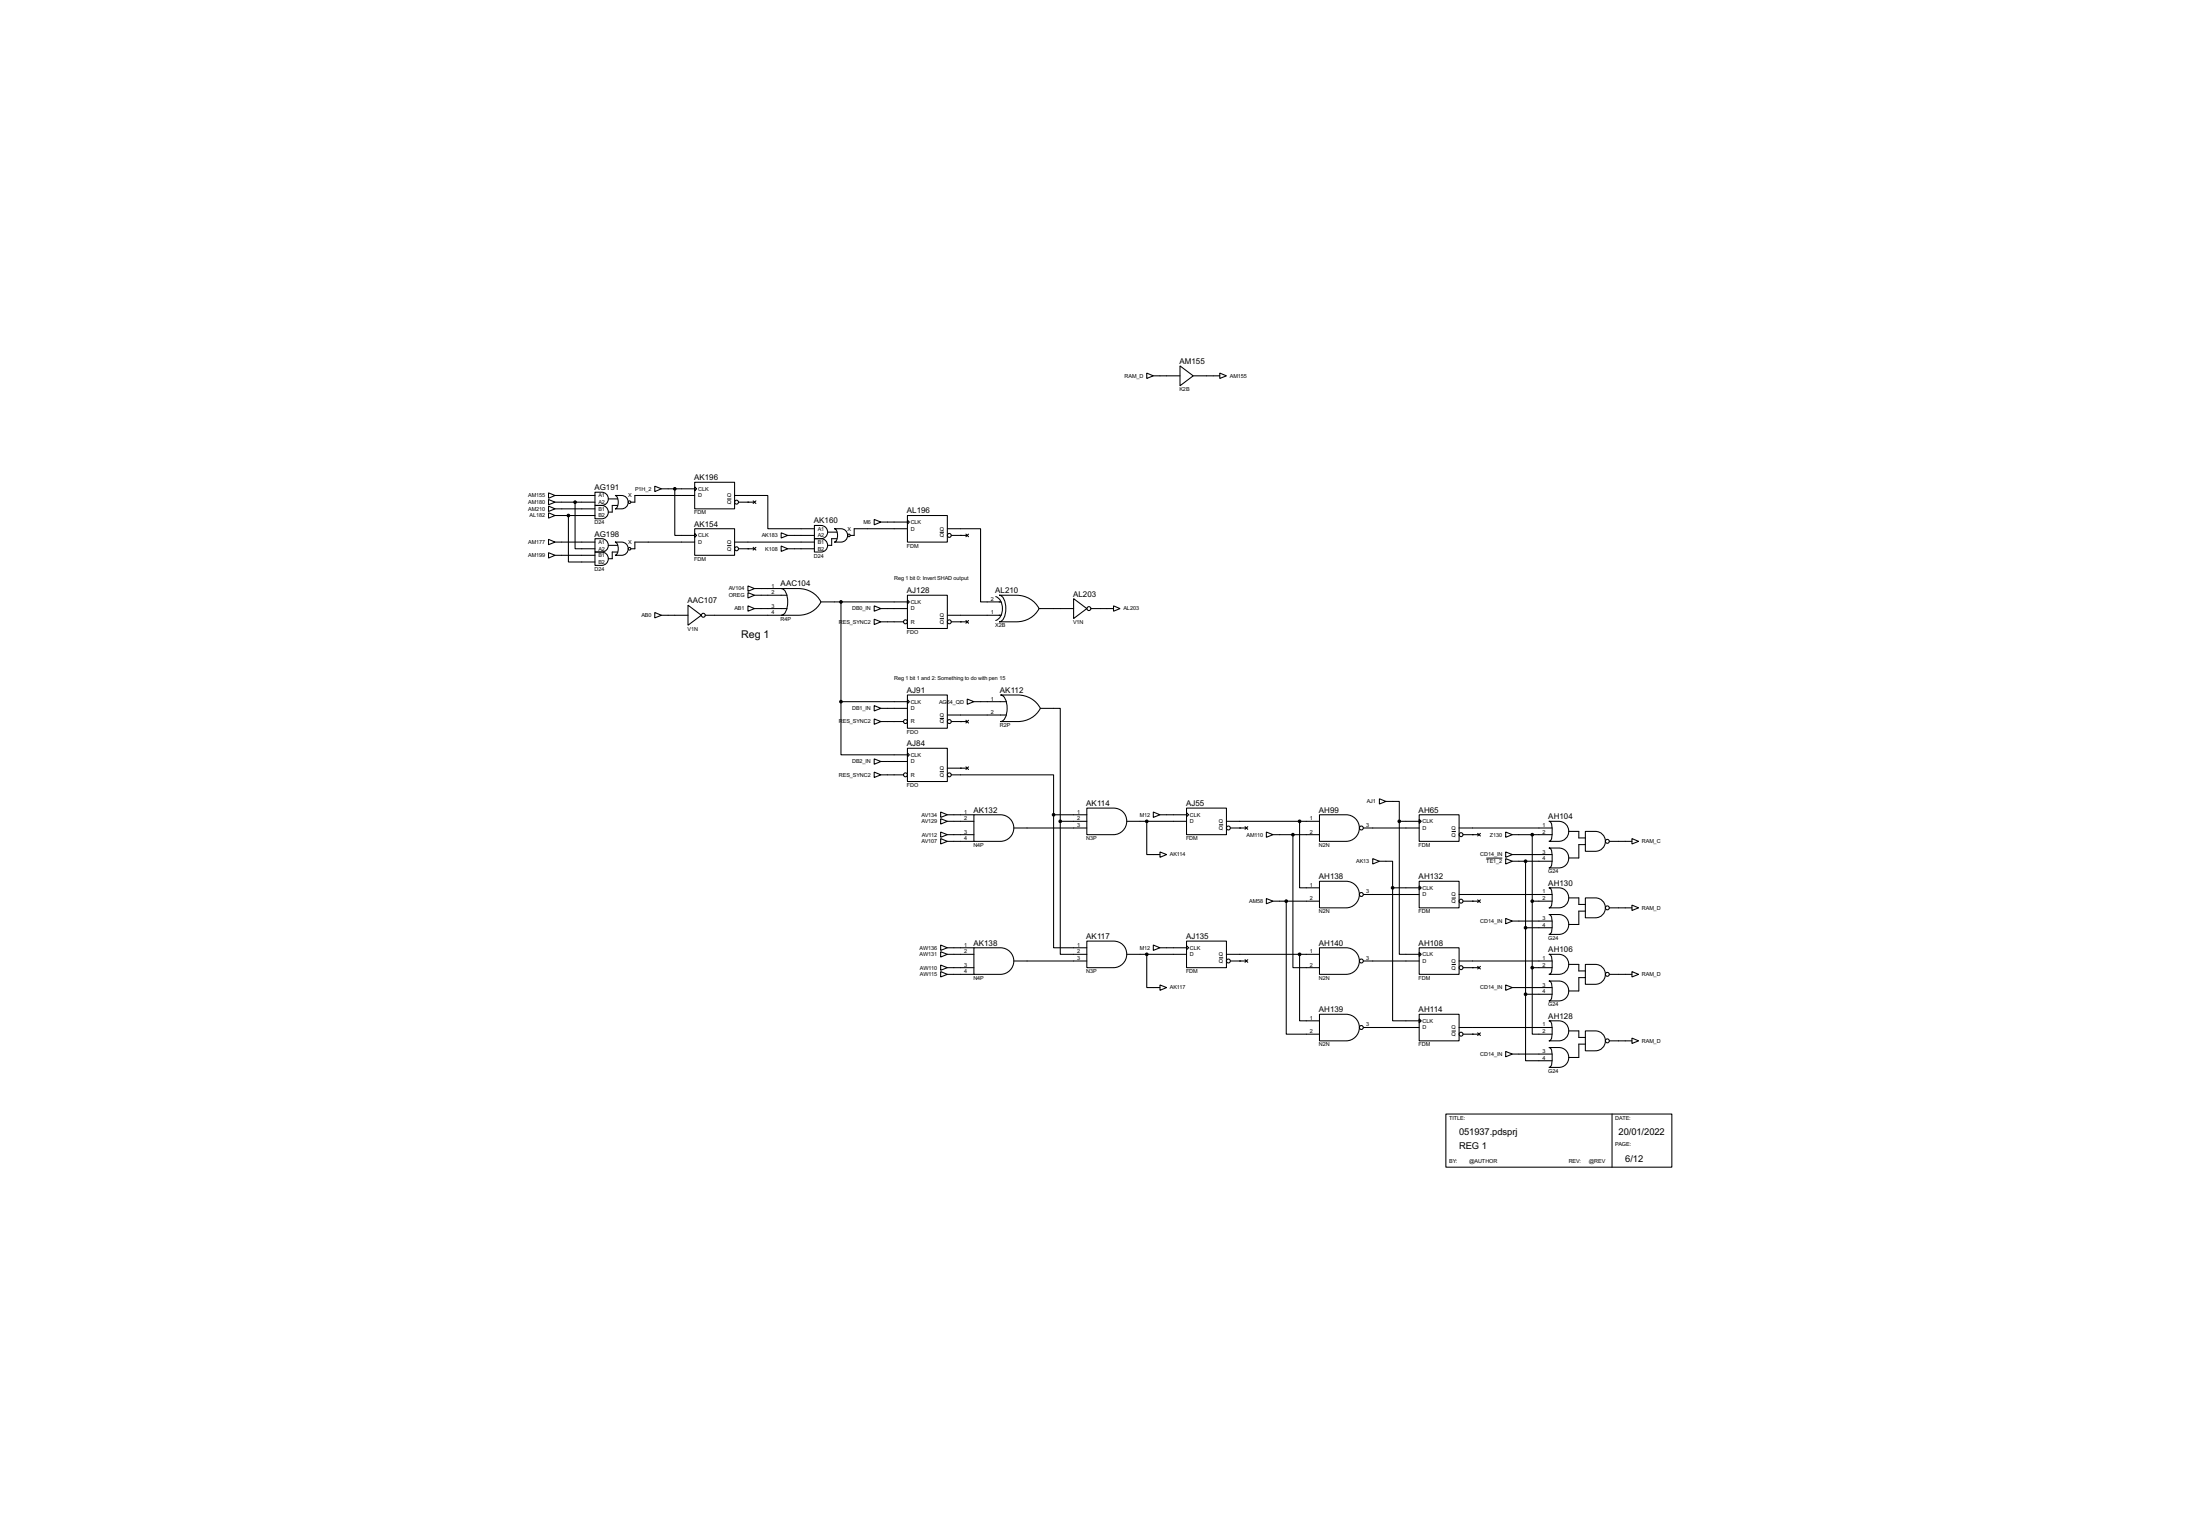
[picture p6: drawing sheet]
<svg xmlns="http://www.w3.org/2000/svg" width="841mm" height="587mm" viewBox="0 0 841 587" stroke-linecap="round" stroke-linejoin="round" font-family="sans-serif">
<g fill="none" stroke="#000" stroke-width=".4">
<path d="M450.9 139.8l5.1 3.8-5.1 3.8zM438.2 142.5l2.5 1.1-2.5 1zM440.7 143.6h10.2M456 143.6h10.1M466.1 142.5l2.6 1.1-2.6 1zM209.6 190.8l2.5 1-2.5 1zM209.6 193.3l2.5 1.1-2.5 1zM209.6 195.9l2.5 1-2.5 1zM209.6 188.3l2.5 1-2.5 1zM212.1 189.3h15.3M212.1 194.4h15.3M212.1 191.8h15.3"/>
<path d="M212.1 196.9h15.3M217.2 196.9v17.8h10.2M219.8 191.8v17.8h7.6M227.4 188a5.1 5.1 0 0 1 4.1 .5 2.53 2.53 0 0 1 .8 2.9 2.53 2.53 0 0 1-2.4 1.7h-2.5zM227.4 193.1a5 5 0 0 1 4.1 .5 2.55 2.55 0 0 1 .8 2.9 2.55 2.55 0 0 1-2.4 1.7h-2.5zM232.5 190.6h3.5M235 189.3a5.1 5.1 0 0 1 4.1 .5 2.56 2.56 0 0 1 .8 2.8 2.56 2.56 0 0 1-2.4 1.8h-2.5a3.2 3.2 0 0 0 .9-4.4zM236 193.1h-2v2.5h-1.5M250.2 185.7l2.6 1-2.6 1.1zM252.8 186.7h12.7M257.9 186.7v17.8h7.6M265.5 184.2h15.2v10.2h-15.2z"/>
<path d="M265.5 186l.7 .7-.7 .8zM265.5 189.3h-22.9v2.5h-1.5M280.7 189.3h12.7v12.7h17.8M282.2 191.8h6.1M287.8 191.3l1.1 1M288.9 191.3l-1.1 1M334.1 198.4l2.5 1-2.5 1.1zM336.6 199.4h10.2M346.8 196.9h15.2v10.2h-15.2zM346.8 198.7l.7 .7-.7 .8zM209.6 206l2.5 1.1-2.5 1zM209.6 211.1l2.5 1-2.5 1.1z"/>
<path d="M212.1 207.1h15.3M212.1 212.1h15.3M227.4 205.8a5 5 0 0 1 4.1 .5 2.55 2.55 0 0 1 .8 2.9 2.55 2.55 0 0 1-2.4 1.7h-2.5zM227.4 210.9a5.1 5.1 0 0 1 4.1 .5 2.57 2.57 0 0 1 .8 2.8 2.57 2.57 0 0 1-2.4 1.8h-2.5zM232.5 208.3h3.5M235 207.1a5.1 5.1 0 0 1 4.1 .5 2.53 2.53 0 0 1 .8 2.8 2.53 2.53 0 0 1-2.4 1.7h-2.5a3.1 3.1 0 0 0 .9-4.3zM236 210.9h-2v2.5h-1.5M265.5 202h15.2v10.1h-15.2zM265.5 203.8l.7 .7-.7 .8zM265.5 207.1h-22.9v2.5h-1.5M280.7 207.1h30.5M282.2 209.6h6.1"/>
<path d="M287.8 209.1l1.1 1M288.9 209.1l-1.1 1M298.5 203.5l2.5 1-2.5 1zM298.5 208.6l2.5 1-2.5 1zM301 204.5h10.2M301 209.6h10.2M311.2 200.7a5.1 5.1 0 0 1 4.1 .5 2.53 2.53 0 0 1 .8 2.9 2.53 2.53 0 0 1-2.4 1.7h-2.5zM311.2 205.8a5 5 0 0 1 4.1 .5 2.55 2.55 0 0 1 .8 2.9 2.55 2.55 0 0 1-2.4 1.7h-2.5zM316.3 203.3h3.5M318.8 202a5.1 5.1 0 0 1 4.1 .5 2.55 2.55 0 0 1 .9 2.8 2.55 2.55 0 0 1-2.4 1.8h-2.6a3.2 3.2 0 0 0 .9-4.4zM319.8 205.8h-2v2.5h-1.5M346.8 202h-20.4v2.5h-1.5"/>
<path d="M362 202h12.7v27.9h7.9M363.5 204.5h6.1M369.1 204l1 1M370.1 204l-1 1M250.2 234l2.6 1-2.6 1zM252.8 235h10.1M262.9 231.2l5.1 3.8-5.1 3.8zM269.5 235h29M285.8 223.8l2.5 1-2.5 1.1zM285.8 226.4l2.5 1-2.5 1zM285.8 231.4l2.5 1.1-2.5 1zM288.3 232.5h12.5"/>
<path d="M288.3 224.8h10.2M288.3 227.4h12.5M298.5 224.8h6.6a9.5 9.5 0 0 1 8.6 5.1 9.5 9.5 0 0 1-8.6 5.1h-6.6a3.2 3.2 0 0 0 2.3-3.1 7.9 7.9 0 0 0-1.3-6.7zM313.7 229.9h33.1M321.4 229.9v38.1M334.1 236.5l2.5 1-2.5 1.1zM334.1 231.4l2.5 1.1-2.5 1zM336.6 232.5h10.2M336.6 237.5h8.6M346.8 227.4h15.2v12.7h-15.2zM346.8 229.2l.7 .7-.7 .8zM362 235h20.6"/>
<path d="M363.5 237.5h6.1M369.1 237l1 1.1M370.1 237l-1 1.1M380.5 227.9a5.5 5.5 0 0 1 .6 8.9l-.6 .2M381.8 227.4h6.6a9.6 9.6 0 0 1 8.7 5.1 9.6 9.6 0 0 1-8.7 5h-6.6a3.2 3.2 0 0 0 2.4-3.1 7.7 7.7 0 0 0-1.4-6.6zM397.1 232.5h13.2M410.3 228.7l5 3.8-5 3.8zM416.9 232.5h8.6M425.5 231.4l2.5 1.1-2.5 1zM321.4 268v20.3h25.4M321.4 268h25.4M334.1 274.6l2.5 1-2.5 1.1z"/>
<path d="M334.1 269.5l2.5 1.1-2.5 1zM336.6 270.6h10.2M336.6 275.6h8.6M346.8 265.5h15.2v12.7h-15.2zM346.8 267.3l.7 .7-.7 .8zM362 273.1h22.6M363.5 275.6h6.1M369.1 275.1l1 1.1M369.6 267l2.6 1-2.6 1zM370.1 275.1l-1 1.1M372.2 268h12.4M382.3 265.5h6.6a9.6 9.6 0 0 1 8.7 5.1 9.6 9.6 0 0 1-8.7 5h-6.6a3.2 3.2 0 0 0 2.4-3.1 7.7 7.7 0 0 0-1.4-6.6z"/>
<path d="M397.6 270.6h7.6v43.1M334.1 294.9l2.5 1.1-2.5 1zM334.1 289.9l2.5 1-2.5 1zM336.6 290.9h10.2M336.6 296h8.6M346.8 285.8h15.2v12.7h-15.2zM346.8 287.6l.7 .7-.7 .8zM362 293.4h7.6M363.5 296h39.1v15.2M369.1 292.9l1 1M370.1 292.9l-1 1M359.5 310.2l2.5 1-2.5 1z"/>
<path d="M359.5 312.7l2.5 1-2.5 1.1zM359.5 317.8l2.5 1-2.5 1zM362 311.2h10.2M362 313.7h10.2M362 318.8h10.2M372.2 311.2h10.1a5.1 5.1 0 0 1 5.1 5.1 5.1 5.1 0 0 1-5.1 5.1h-10.1zM387.4 316.3h27.9M402.6 311.2v50.8h12.7M402.6 311.2h12.7M405.2 313.7v50.8h10.1M405.2 313.7h10.1M415.3 308.7h10.2a5.1 5.1 0 0 1 5.1 5 5.1 5.1 0 0 1-5.1 5.1h-10.2z"/>
<path d="M430.6 313.7h22.8M438.2 313.7v12.7h5.1M440.7 310.2l2.6 1-2.6 1zM443.3 311.2h10.1M453.4 308.7h15.3v10.1h-15.3zM453.4 310.4l.8 .8-.8 .8zM468.7 313.7h35.5M470.2 316.3h6.1M475.8 315.8l1 1M476.8 315.8l-1 1M483.9 317.8l2.6 1-2.6 1zM486.5 318.8h17.7"/>
<path d="M494.1 318.8v50.8h10.1M496.6 313.7v25.4h7.6M504.2 311.2h10.2a5.1 5.1 0 0 1 5.1 5.1 5.1 5.1 0 0 1-5.1 5.1h-10.2zM521 316.3h21.3M527.1 305.1l2.5 1-2.5 1zM529.6 306.1h5.1v7.6M534.7 313.7v50.8h7.6M534.7 313.7h7.6M542.3 311.2h15.3v10.2h-15.3zM542.3 313l.8 .7-.8 .8zM557.6 316.3h35.5M559.1 318.8h6.1"/>
<path d="M564.7 318.3l1 1M565.7 318.3l-1 1M575.4 317.8l2.5 1-2.5 1zM577.9 318.8h15.2M585.5 318.8v50.8M591.9 313.7h3.8a3.8 3.8 0 0 1 3.8 3.8 3.8 3.8 0 0 1-3.8 3.9h-3.8a2.91 2.91 0 0 0 1.2-3.4v-2.3a1.73 1.73 0 0 0-1.2-2zM599.5 317.6h3.8v2.5h2.5M605.8 317.6h3.9a3.8 3.8 0 0 1 3.8 3.8 3.8 3.8 0 0 1-3.8 3.8h-3.9zM359.5 320.3l2.5 1.1-2.5 1zM362 321.4h10.2M443.3 325.4l2.5 1-2.5 1.1zM504.2 336.6h10.2a5.1 5.1 0 0 1 5.1 5.1 5.1 5.1 0 0 1-5.1 5.1h-10.2z"/>
<path d="M524.6 328l2.5 1-2.5 1zM527.1 329h5.1v10.1M532.2 339.1v50.8h10.1M532.2 339.1h10.1M542.3 336.6h15.3v10.2h-15.3zM542.3 338.4l.8 .7-.8 .8zM575.4 325.4l2.5 1-2.5 1.1zM575.4 328l2.5 1-2.5 1zM577.9 326.4h15.2M577.9 329h15.2M583 329v50.8M591.9 323.9h3.8a3.8 3.8 0 0 1 3.8 3.8 3.8 3.8 0 0 1-3.8 3.8h-3.8a2.91 2.91 0 0 0 1.2-3.3v-2.4a1.7 1.7 0 0 0-1.2-1.9z"/>
<path d="M591.9 339.1h3.8a3.8 3.8 0 0 1 3.8 3.8 3.8 3.8 0 0 1-3.8 3.9h-3.8a2.91 2.91 0 0 0 1.2-3.4v-2.3a1.73 1.73 0 0 0-1.2-2zM605.8 322.6h-2.5v5.1h-3.8M615 321.4h8.6M623.6 320.3l2.6 1.1-2.6 1zM415.3 359.5h10.2a5.1 5.1 0 0 1 5.1 5 5.1 5.1 0 0 1-5.1 5.1h-10.2zM453.4 359.5h15.3v10.1h-15.3zM483.9 343.2l2.6 1-2.6 1zM486.5 344.2h17.7M491.5 344.2v50.8h12.7M521 341.7h21.3M557.6 341.7h35.5M559.1 344.2h6.1"/>
<path d="M564.7 343.7l1 1M565.7 343.7l-1 1M575.4 350.8l2.5 1-2.5 1.1zM577.9 351.8h15.2M583 354.4h10.1M585.5 344.2h7.6M591.9 349.3h3.8a3.8 3.8 0 0 1 3.8 3.8 3.8 3.8 0 0 1-3.8 3.8h-3.8a2.91 2.91 0 0 0 1.2-3.3v-2.4a1.7 1.7 0 0 0-1.2-1.9zM599.5 343h3.8v2.5h2.5M605.8 343h3.9a3.8 3.8 0 0 1 3.8 3.8 3.8 3.8 0 0 1-3.8 3.8h-3.9zM605.8 348h-2.5v5.1h-3.8M615 346.8h8.6M623.6 345.7l2.6 1.1-2.6 1z"/>
<path d="M359.5 361l2.5 1-2.5 1zM359.5 371.1l2.5 1.1-2.5 1zM359.5 363.5l2.5 1-2.5 1.1zM359.5 368.6l2.5 1-2.5 1zM362 372.2h10.2M362 364.5h10.2M362 362h10.2M362 369.6h10.2M372.2 362h10.1a5.1 5.1 0 0 1 5.1 5.1 5.1 5.1 0 0 1-5.1 5.1h-10.1zM387.4 367.1h27.9M430.6 364.5h22.8M438.2 364.5v12.7h5.1"/>
<path d="M440.7 361l2.6 1-2.6 1zM443.3 376.2l2.5 1-2.5 1.1zM443.3 362h10.1M453.4 361.2l.8 .8-.8 .8zM468.7 364.5h35.5M470.2 367.1h6.1M475.8 366.6l1 1M476.8 366.6l-1 1M496.6 364.5v25.4h7.6M504.2 362h10.2a5.1 5.1 0 0 1 5.1 5.1 5.1 5.1 0 0 1-5.1 5.1h-10.2zM521 367.1h21.3M542.3 362h15.3v10.2h-15.3z"/>
<path d="M542.3 363.8l.8 .7-.8 .8zM557.6 367.1h35.5M559.1 369.6h6.1M564.7 369.1l1 1M565.7 369.1l-1 1M575.4 376.2l2.5 1-2.5 1.1zM577.9 377.2h15.2M583 379.8v25.4h10.1M583 379.8h10.1M585.5 369.6v25.4h7.6M585.5 369.6h7.6M591.9 364.5h3.8a3.8 3.8 0 0 1 3.8 3.8 3.8 3.8 0 0 1-3.8 3.9h-3.8a2.91 2.91 0 0 0 1.2-3.4v-2.3a1.73 1.73 0 0 0-1.2-2z"/>
<path d="M591.9 374.7h3.8a3.8 3.8 0 0 1 3.8 3.8 3.8 3.8 0 0 1-3.8 3.8h-3.8a2.91 2.91 0 0 0 1.2-3.3v-2.4a1.7 1.7 0 0 0-1.2-1.9zM599.5 368.4h3.8v2.5h2.5M605.8 368.4h3.9a3.8 3.8 0 0 1 3.8 3.8 3.8 3.8 0 0 1-3.8 3.8h-3.9zM605.8 373.4h-2.5v5.1h-3.8M615 372.2h8.6M623.6 371.1l2.6 1.1-2.6 1zM504.2 387.4h10.2a5.1 5.1 0 0 1 5.1 5.1 5.1 5.1 0 0 1-5.1 5.1h-10.2zM521 392.5h21.3M542.3 387.4h15.3v10.2h-15.3zM542.3 389.2l.8 .7-.8 .8zM557.6 392.5h35.5M559.1 395h6.1"/>
<path d="M564.7 394.5l1 1M565.7 394.5l-1 1M591.9 389.9h3.8a3.8 3.8 0 0 1 3.8 3.8 3.8 3.8 0 0 1-3.8 3.9h-3.8a2.91 2.91 0 0 0 1.2-3.4v-2.3a1.73 1.73 0 0 0-1.2-2zM599.5 393.8h3.8v2.5h2.5M605.8 393.8h3.9a3.8 3.8 0 0 1 3.8 3.8 3.8 3.8 0 0 1-3.8 3.8h-3.9zM605.8 398.8h-2.5v5.1h-3.8M615 397.6h8.6M623.6 396.5l2.6 1.1-2.6 1zM575.4 401.6l2.5 1-2.5 1.1zM577.9 402.6h15.2M591.9 400.1h3.8a3.8 3.8 0 0 1 3.8 3.8 3.8 3.8 0 0 1-3.8 3.8h-3.8a2.91 2.91 0 0 0 1.2-3.3v-2.4a1.7 1.7 0 0 0-1.2-1.9zM552.5 425.5h86.4v20.3h-86.4z"/>
<path d="M616 425.5v20.3"/>
<circle cx="240.5" cy="191.8" r=".5"/>
<circle cx="281.4" cy="191.8" r=".75"/>
<circle cx="240.5" cy="209.6" r=".5"/>
<circle cx="281.4" cy="209.6" r=".75"/>
<circle cx="324.4" cy="204.5" r=".5"/>
<circle cx="362.7" cy="204.5" r=".75"/>
<circle cx="268.7" cy="235" r=".75"/>
<circle cx="346" cy="237.5" r=".75"/>
<circle cx="362.7" cy="237.5" r=".75"/>
<circle cx="416.1" cy="232.5" r=".75"/>
<circle cx="346" cy="275.6" r=".75"/>
<circle cx="362.7" cy="275.6" r=".75"/>
<circle cx="346" cy="296" r=".75"/>
<circle cx="362.7" cy="296" r=".75"/>
<circle cx="469.4" cy="316.3" r=".75"/>
<circle cx="520.2" cy="316.3" r=".75"/>
<circle cx="558.3" cy="318.8" r=".75"/>
<circle cx="614.2" cy="321.4" r=".75"/>
<circle cx="520.2" cy="341.7" r=".75"/>
<circle cx="558.3" cy="344.2" r=".75"/>
<circle cx="614.2" cy="346.8" r=".75"/>
<circle cx="469.4" cy="367.1" r=".75"/>
<circle cx="520.2" cy="367.1" r=".75"/>
<circle cx="558.3" cy="369.6" r=".75"/>
<circle cx="614.2" cy="372.2" r=".75"/>
<circle cx="520.2" cy="392.5" r=".75"/>
<circle cx="558.3" cy="395" r=".75"/>
<circle cx="614.2" cy="397.6" r=".75"/>
</g>
<g fill="#000">
<circle cx="285.8" cy="191.8" r=".2"/>
<circle cx="285.8" cy="209.6" r=".2"/>
<circle cx="367.1" cy="204.5" r=".2"/>
<circle cx="367.1" cy="237.5" r=".2"/>
<circle cx="367.1" cy="275.6" r=".2"/>
<circle cx="367.1" cy="293.4" r=".2"/>
<circle cx="473.8" cy="316.3" r=".2"/>
<circle cx="562.7" cy="318.8" r=".2"/>
<circle cx="562.7" cy="344.2" r=".2"/>
<circle cx="473.8" cy="367.1" r=".2"/>
<circle cx="562.7" cy="369.6" r=".2"/>
<circle cx="562.7" cy="395" r=".2"/>
</g>
<g fill="#000" stroke="#000" stroke-width=".4">
<circle cx="217.2" cy="196.9" r=".5"/>
<circle cx="219.7" cy="191.8" r=".5"/>
<circle cx="257.8" cy="186.7" r=".5"/>
<circle cx="321.3" cy="229.9" r=".5"/>
<circle cx="321.3" cy="268" r=".5"/>
<circle cx="402.6" cy="311.2" r=".5"/>
<circle cx="405.1" cy="313.7" r=".5"/>
<circle cx="438.2" cy="313.7" r=".5"/>
<circle cx="494" cy="318.8" r=".5"/>
<circle cx="496.6" cy="313.7" r=".5"/>
<circle cx="534.7" cy="313.7" r=".5"/>
<circle cx="585.5" cy="318.8" r=".5"/>
<circle cx="532.1" cy="339.1" r=".5"/>
<circle cx="582.9" cy="329" r=".5"/>
<circle cx="491.5" cy="344.2" r=".5"/>
<circle cx="582.9" cy="354.4" r=".5"/>
<circle cx="585.5" cy="344.2" r=".5"/>
<circle cx="438.2" cy="364.5" r=".5"/>
<circle cx="496.6" cy="364.5" r=".5"/>
<circle cx="582.9" cy="379.8" r=".5"/>
<circle cx="585.5" cy="369.6" r=".5"/>
</g>
<g fill="none" stroke="#000" stroke-width=".38">
<path d="M277.9 190.6h1.6M277.9 208.4h1.6M359.1 203.3h1.6M359.1 236.3h1.6M359.1 274.4h1.6M359.1 294.8h1.6M465.8 315.1h1.6M554.7 317.6h1.6M568 327.8h6.1M554.7 343h1.6M465.8 365.9h1.6M554.7 368.4h1.6"/>
<path d="M554.7 393.8h1.6"/>
</g>
<text font-size="4.6" x="283.3" y="243.7">Reg 1</text>
<g font-size="4">
<text x="557.6" y="433.6">051937.pdsprj</text>
<text x="618.5" y="433.6">20/01/2022</text>
<text x="557.6" y="438.7">REG 1</text>
<text x="621.1" y="443.8">6/12</text>
</g>
<g font-size="3.4">
<text x="450.7" y="139">AM155</text>
<text x="265.3" y="183.4">AK196</text>
<text x="227.2" y="187.2">AG191</text>
<text x="346.6" y="196.1">AL196</text>
<text x="265.3" y="201.1">AK154</text>
<text x="311" y="199.9">AK160</text>
<text x="227.2" y="205">AG198</text>
<text x="298.3" y="224">AAC104</text>
<text x="346.6" y="226.6">AJ128</text>
<text x="380.3" y="226.6">AL210</text>
<text x="410.1" y="227.9">AL203</text>
<text x="262.7" y="230.4">AAC107</text>
<text x="346.6" y="264.7">AJ91</text>
<text x="382.1" y="264.7">AK112</text>
<text x="346.6" y="285">AJ84</text>
<text x="372" y="310.4">AK132</text>
<text x="415.1" y="307.9">AK114</text>
<text x="453.2" y="307.9">AJ55</text>
<text x="504" y="310.4">AH99</text>
<text x="542.1" y="310.4">AH65</text>
<text x="591.7" y="312.9">AH104</text>
<text x="504" y="335.8">AH138</text>
<text x="542.1" y="335.8">AH132</text>
<text x="591.7" y="338.3">AH130</text>
<text x="415.1" y="358.7">AK117</text>
<text x="453.2" y="358.7">AJ135</text>
<text x="372" y="361.2">AK138</text>
<text x="504" y="361.2">AH140</text>
<text x="542.1" y="361.2">AH108</text>
<text x="591.7" y="363.7">AH106</text>
<text x="504" y="386.6">AH139</text>
<text x="542.1" y="386.6">AH114</text>
<text x="591.7" y="389.1">AH128</text>
</g>
<g font-size="2.4">
<text x="429.8" y="144.3">RAM_D</text>
<text x="450.7" y="149.5">K2B</text>
<text x="470" y="144.3">AM155</text>
<text x="201.9" y="189.9">AM155</text>
<text x="228.7" y="189.9">A1</text>
<text x="240" y="189.9">X</text>
<text x="242.7" y="187.4">P1H_2</text>
<text x="266.8" y="187.4">CLK</text>
<text x="266.8" y="189.9">D</text>
<text x="277.9" y="189.9">Q</text>
<text x="201.9" y="192.5">AM180</text>
<text x="201.9" y="195.1">AM210</text>
<text x="202.4" y="197.6">AL182</text>
<text x="228.7" y="195.1">B1</text>
<text x="228.7" y="197.6">B2</text>
<text x="228.7" y="192.5">A2</text>
<text x="265.3" y="196.5">FDM</text>
<text x="277.9" y="192.5">Q</text>
<text x="227.2" y="200.3">D24</text>
<text x="312.5" y="202.6">A1</text>
<text x="323.8" y="202.6">X</text>
<text x="330" y="200.1">M6</text>
<text x="348" y="200.1">CLK</text>
<text x="348" y="202.6">D</text>
<text x="359.1" y="202.6">Q</text>
<text x="201.9" y="207.8">AM177</text>
<text x="228.7" y="207.8">A1</text>
<text x="240" y="207.8">X</text>
<text x="266.8" y="205.2">CLK</text>
<text x="266.8" y="207.8">D</text>
<text x="277.9" y="207.8">Q</text>
<text x="291.1" y="205.2">AK183</text>
<text x="312.5" y="207.8">B1</text>
<text x="312.5" y="205.2">A2</text>
<text x="346.6" y="209.2">FDM</text>
<text x="359.1" y="205.2">Q</text>
<text x="201.9" y="212.8">AM199</text>
<text x="228.7" y="212.8">B1</text>
<text x="228.7" y="215.3">B2</text>
<text x="228.7" y="210.3">A2</text>
<text x="265.3" y="214.2">FDM</text>
<text x="277.9" y="210.3">Q</text>
<text x="292.4" y="210.3">K108</text>
<text x="311" y="213">D24</text>
<text x="312.5" y="210.3">B2</text>
<text x="227.2" y="218">D24</text>
<text x="341.7" y="221.7">Reg 1 bit 0: Invert SHAD output</text>
<text x="278.5" y="225.5">AV104</text>
<text x="294.8" y="224.4">1</text>
<text x="294.8" y="227">2</text>
<text x="278.5" y="228.1">OREG</text>
<text x="280.7" y="233.2">AB1</text>
<text x="294.8" y="232.1">3</text>
<text x="325.6" y="233.2">DB0_IN</text>
<text x="348" y="230.6">CLK</text>
<text x="348" y="233.2">D</text>
<text x="378.6" y="229.5">2</text>
<text x="429.3" y="233.2">AL203</text>
<text x="245.1" y="235.7">AB0</text>
<text x="294.8" y="234.6">4</text>
<text x="298.3" y="237.1">R4P</text>
<text x="320.6" y="238.2">RES_SYNC2</text>
<text x="348" y="238.2">R</text>
<text x="359.1" y="235.7">Q</text>
<text x="359.1" y="238.2">Q</text>
<text x="378.6" y="234.6">1</text>
<text x="380.3" y="239.6">X2B</text>
<text x="410.1" y="238.4">V1N</text>
<text x="262.7" y="240.9">V1N</text>
<text x="346.6" y="242.2">FDO</text>
<text x="341.7" y="259.8">Reg 1 bit 1 and 2: Something to do with pen 15</text>
<text x="348" y="268.7">CLK</text>
<text x="358.9" y="268.7">AG64_QD</text>
<text x="378.6" y="267.6">1</text>
<text x="325.6" y="271.3">DB1_IN</text>
<text x="348" y="271.3">D</text>
<text x="359.1" y="273.8">Q</text>
<text x="378.6" y="272.7">2</text>
<text x="320.6" y="276.3">RES_SYNC2</text>
<text x="346.6" y="280.3">FDO</text>
<text x="348" y="276.3">R</text>
<text x="359.1" y="276.3">Q</text>
<text x="382.1" y="277.7">R2P</text>
<text x="325.6" y="291.6">DB2_IN</text>
<text x="348" y="289">CLK</text>
<text x="348" y="291.6">D</text>
<text x="320.6" y="296.7">RES_SYNC2</text>
<text x="348" y="296.7">R</text>
<text x="359.1" y="294.1">Q</text>
<text x="359.1" y="296.7">Q</text>
<text x="346.6" y="300.6">FDO</text>
<text x="352.2" y="311.9">AV134</text>
<text x="368.5" y="310.8">1</text>
<text x="411.7" y="310.8">1</text>
<text x="435.5" y="311.9">M12</text>
<text x="454.7" y="311.9">CLK</text>
<text x="522.3" y="306.8">AJ1</text>
<text x="352.2" y="314.4">AV129</text>
<text x="368.5" y="313.3">2</text>
<text x="411.7" y="313.3">2</text>
<text x="411.7" y="315.9">3</text>
<text x="454.7" y="314.4">D</text>
<text x="465.8" y="314.4">Q</text>
<text x="465.8" y="317">Q</text>
<text x="500.6" y="313.3">1</text>
<text x="522" y="315.9">3</text>
<text x="543.6" y="314.4">CLK</text>
<text x="543.6" y="317">D</text>
<text x="554.7" y="317">Q</text>
<text x="589.5" y="315.9">1</text>
<text x="352.2" y="322.1">AV107</text>
<text x="352.3" y="319.5">AV112</text>
<text x="368.5" y="318.4">3</text>
<text x="368.5" y="321">4</text>
<text x="372" y="323.5">N4P</text>
<text x="415.1" y="320.9">N3P</text>
<text x="453.2" y="320.9">FDM</text>
<text x="476.4" y="319.5">AM110</text>
<text x="500.6" y="318.4">2</text>
<text x="504" y="323.5">N2N</text>
<text x="542.1" y="323.5">FDM</text>
<text x="554.7" y="319.5">Q</text>
<text x="569.4" y="319.5">Z130</text>
<text x="589.5" y="318.4">2</text>
<text x="627.4" y="322.1">RAM_C</text>
<text x="447.1" y="327.1">AK114</text>
<text x="518.3" y="329.7">AK13</text>
<text x="565.6" y="327.1">CD14_IN</text>
<text x="568" y="329.7">TE1_2</text>
<text x="589.5" y="326">3</text>
<text x="589.5" y="328.6">4</text>
<text x="591.7" y="333.6">G24</text>
<text x="500.6" y="338.7">1</text>
<text x="522" y="341.3">3</text>
<text x="543.6" y="339.8">CLK</text>
<text x="589.5" y="341.3">1</text>
<text x="477.4" y="344.9">AM58</text>
<text x="500.6" y="343.8">2</text>
<text x="543.6" y="342.4">D</text>
<text x="554.7" y="342.4">Q</text>
<text x="554.7" y="344.9">Q</text>
<text x="589.5" y="343.8">2</text>
<text x="627.4" y="347.5">RAM_D</text>
<text x="504" y="348.9">N2N</text>
<text x="542.1" y="348.9">FDM</text>
<text x="565.6" y="352.5">CD14_IN</text>
<text x="589.5" y="351.4">3</text>
<text x="589.5" y="354">4</text>
<text x="591.7" y="359">G24</text>
<text x="351.4" y="362.7">AW136</text>
<text x="351.4" y="365.2">AW131</text>
<text x="368.5" y="361.6">1</text>
<text x="368.5" y="364.1">2</text>
<text x="411.7" y="361.6">1</text>
<text x="411.7" y="364.1">2</text>
<text x="435.5" y="362.7">M12</text>
<text x="454.7" y="362.7">CLK</text>
<text x="454.7" y="365.2">D</text>
<text x="465.8" y="365.2">Q</text>
<text x="500.6" y="364.1">1</text>
<text x="543.6" y="365.2">CLK</text>
<text x="351.6" y="370.3">AW110</text>
<text x="368.5" y="369.2">3</text>
<text x="368.5" y="371.8">4</text>
<text x="411.7" y="366.7">3</text>
<text x="415.1" y="371.7">N3P</text>
<text x="453.2" y="371.7">FDM</text>
<text x="465.8" y="367.8">Q</text>
<text x="500.6" y="369.2">2</text>
<text x="522" y="366.7">3</text>
<text x="543.6" y="367.8">D</text>
<text x="554.7" y="367.8">Q</text>
<text x="554.7" y="370.3">Q</text>
<text x="589.5" y="366.7">1</text>
<text x="589.5" y="369.2">2</text>
<text x="351.6" y="372.9">AW115</text>
<text x="372" y="374.3">N4P</text>
<text x="447.1" y="377.9">AK117</text>
<text x="504" y="374.3">N2N</text>
<text x="542.1" y="374.3">FDM</text>
<text x="565.6" y="377.9">CD14_IN</text>
<text x="589.5" y="376.8">3</text>
<text x="627.4" y="372.9">RAM_D</text>
<text x="589.5" y="379.4">4</text>
<text x="500.6" y="389.5">1</text>
<text x="591.7" y="384.4">G24</text>
<text x="500.6" y="394.6">2</text>
<text x="522" y="392.1">3</text>
<text x="543.6" y="390.6">CLK</text>
<text x="543.6" y="393.2">D</text>
<text x="554.7" y="393.2">Q</text>
<text x="554.7" y="395.7">Q</text>
<text x="589.5" y="392.1">1</text>
<text x="589.5" y="394.6">2</text>
<text x="504" y="399.7">N2N</text>
<text x="542.1" y="399.7">FDM</text>
<text x="627.4" y="398.3">RAM_D</text>
<text x="565.6" y="403.3">CD14_IN</text>
<text x="589.5" y="402.2">3</text>
<text x="589.5" y="404.8">4</text>
<text x="591.7" y="409.8">G24</text>
<text x="553.8" y="427.6">TITLE:</text>
<text x="617.3" y="427.6">DATE:</text>
<text x="617.3" y="437.8">PAGE:</text>
<text x="553.8" y="444.2">BY:</text>
<text x="561.4" y="444.2">@AUTHOR</text>
<text x="599.5" y="444.2">REV:</text>
<text x="607.1" y="444.2">@REV</text>
</g>
</svg>
